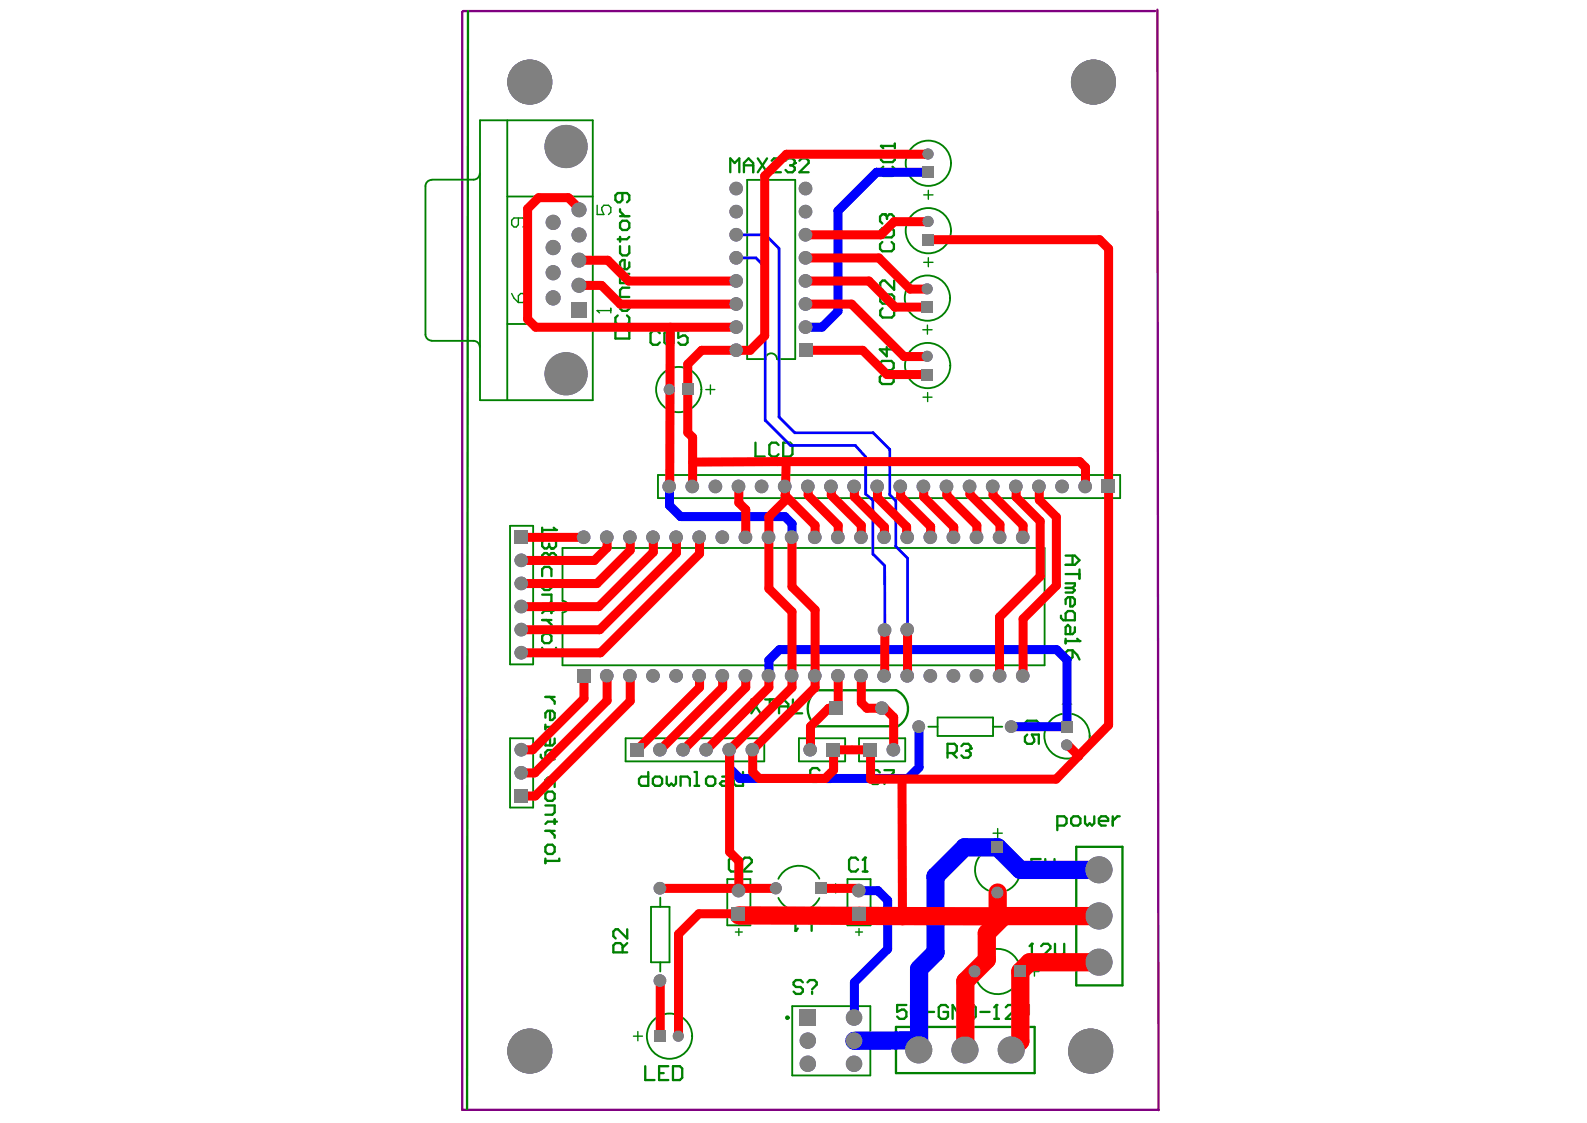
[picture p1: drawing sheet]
<svg xmlns="http://www.w3.org/2000/svg" width="840mm" height="594mm" viewBox="0 0 840 594" stroke-linecap="round" stroke-linejoin="round" font-family="sans-serif">
<g fill="#808080">
<circle cx="280" cy="556" r="12"/>
<circle cx="280" cy="43" r="12"/>
<circle cx="577" cy="556" r="12"/>
<circle cx="579" cy="43" r="12"/>
</g>
<path d="M612 5l1 582h-368v-581h366" fill="none" stroke="#800080" stroke-width="1.2"/>
<g fill="none" stroke="#008000" stroke-width=".98">
<path d="M254 64h60v148h-60zM268 64v148M228 95a3 3 0 0 0-3 3v79a3 3 0 0 0 3 3M254 92a3 3 0 0 1-3 3h-23M395 95h26v95h-10a3 3 0 0 0-3-3 3 3 0 0 0-3 3h-10zM268 104h46M268 171h46M228 180h23a3 3 0 0 1 3 4M348 251h245v13h-245zM270 278h12v73h-12zM298 290h255v62h-255v-28a3 3 0 0 0 3-3 3 3 0 0 0-3-3zM496 380h29v9h-29z"/>
<path d="M270 391h12v36h-12zM331 391h73v12h-73zM423 391h24v12h-24zM454 391h25v12h-25zM491 384h5M525 384h5M523 449a12 12 0 0 0-7 11 12 12 0 0 0 7 11M533 449a12 12 0 0 1 7 11 12 12 0 0 1-7 11M344 480h10v29h-10zM349 475v5M385 465h12v25h-12zM412 475a12 12 0 0 0 11 7 12 12 0 0 0 10-7"/>
<path d="M433 465a12 12 0 0 0-10-7 12 12 0 0 0-11 7M448 465h13v25h-13zM349 509v5M517 519a12 12 0 0 0 11 7 12 12 0 0 0 11-7M539 509a12 12 0 0 0-11-7 12 12 0 0 0-11 7M419 532h41v37h-41z"/>
<circle cx="491" cy="86" r="12"/>
<circle cx="491" cy="122" r="12"/>
<circle cx="491" cy="158" r="12"/>
<circle cx="491" cy="193" r="12"/>
<circle cx="359" cy="206" r="12"/>
<circle cx="565" cy="389" r="12"/>
<circle cx="354" cy="548" r="12"/>
</g>
<g fill="none" stroke="#008000" stroke-width="1.2">
<path d="M248 6l-1 581M424 84h3l1 1v1l-5 5h5M327 107l-1-1v-3l1-1h5l1 1v3l-1 1M329 102v4l-1 1M328 134l1 1h3l1-1M328 125v2M328 120l1 2h3l1-2M330 138h-1l-1 1M333 125l-1 2h-5M328 150h5M333 152h-4l-1 1M400 242h5"/>
<path d="M288 285l-1 1M293 285l1 1M294 280h-7v2M287 311v-3l1-1h3l1 1v3M292 318l-1 1h-4M288 323h5M288 335h3M292 322v1M292 330v2M561 326v1l2 1M287 343v2M294 343v1h-7"/>
<path d="M564 345v3l1 1h1l1-1v-4l3 2 1 3M432 365h42M432 365a12 12 0 0 0 0 19h43M474 365a11 11 0 0 1 6 10 11 11 0 0 1-5 9M286 399v1l1 2M293 393l-1 1h-3M293 397h-3l-1 1M289 413l1-2h2l1 2M360 411h4M389 411h4M393 408v8h-4M559 432v7"/>
<path d="M289 451l1 1h2l1-1M289 454v3M296 454v1h-7M569 448h25v73h-25zM420 485h2M421 485v7M425 485h4v7M544 532v5l-2 2-3-2M474 543h73v25h-73z"/>
<circle cx="417" cy="538" r=".6"/>
</g>
<g fill="none" stroke="#008000" stroke-width=".73">
<path d="M274 115v4l-1 1h-1l-1-1v-2l1-2h5l1 2v2l-1 1M489 103h5M491 101v4M489 139h5M491 136v5M271 155l1 3 2 2M274 156l1-1h2l1 1v3l-1 1h-3zM488 174h5M491 172v5M373 206h5M376 204v5M488 210h5"/>
<path d="M491 208v4M562 373h5M565 370v5M449 397h4M451 395v3M528 438v5M525 441h5M440 470h5M442 468v4M389 493h4M391 491v4M453 493h3"/>
<path d="M454 491v4M545 514h5M547 511v5M335 548h5M337 546v5"/>
</g>
<path d="M390 136h10l5 5v81l13 14h35l5 6v19l4 4v28l6 6v34M390 124h15l7 7v90l8 8h42l9 9v24l3 3v24l6 6v38" fill="none" stroke="#00f" stroke-width="1.5"/>
<path d="M582 460h-42l-12-12h-18l-15 16v40l-9 9v42M486 550l-34 1" fill="none" stroke="#00f" stroke-width="9.7"/>
<path d="M491 91h-27l-21 21v53l-8 8h-9M354 257v10l6 6h55l4 4v7M407 358v-9l5-5h147l6 5v36l-30-1M486 384v22l-6 6h-89l-5-6v-9M454 471h10l6 5v26l-18 18v18" fill="none" stroke="#00f" stroke-width="4.8"/>
<g fill="#808080">
<path d="M272 281h7v7h-7z"/>
<path d="M423 534h9v9h-9z"/>
<path d="M346 545h6v6h-6z"/>
<path d="M525 445h6v6h-6z"/>
<path d="M537 511h6v6h-6z"/>
<path d="M561 382h6v5h-6z"/>
<path d="M333 393h8v7h-8z"/>
<path d="M387 480h7v7h-7z"/>
<path d="M305 354h7v7h-7z"/>
<path d="M432 467h5v6h-5z"/>
<path d="M437 393h7v7h-7z"/>
<path d="M451 480h7v7h-7z"/>
<path d="M457 393h7v7h-7z"/>
<path d="M438 371h8v7h-8z"/>
<path d="M488 124h6v6h-6z"/>
<path d="M488 88h6v6h-6z"/>
<path d="M361 203h6v6h-6z"/>
<path d="M302 160h8v8h-8z"/>
<path d="M423 182h7v7h-7z"/>
<path d="M488 195h5v6h-5z"/>
<path d="M487 160h6v5h-6z"/>
<path d="M583 254h7v7h-7z"/>
<circle cx="280" cy="556" r="12"/>
<circle cx="280" cy="43" r="12"/>
<circle cx="577" cy="556" r="12"/>
<circle cx="579" cy="43" r="12"/>
<circle cx="299" cy="198" r="11"/>
<circle cx="299" cy="78" r="11"/>
<circle cx="293" cy="158" r="4"/>
<circle cx="293" cy="144" r="4"/>
<circle cx="293" cy="131" r="4"/>
<circle cx="293" cy="118" r="4"/>
<circle cx="276" cy="333" r="4"/>
<circle cx="276" cy="409" r="4"/>
<circle cx="276" cy="397" r="4"/>
<circle cx="276" cy="345" r="4"/>
<circle cx="276" cy="296" r="4"/>
<circle cx="276" cy="321" r="4"/>
<circle cx="276" cy="309" r="4"/>
<circle cx="468" cy="333" r="4"/>
<circle cx="480" cy="333" r="4"/>
<circle cx="452" cy="538" r="4"/>
<circle cx="492" cy="358" r="4"/>
<circle cx="427" cy="551" r="4"/>
<circle cx="359" cy="548" r="3"/>
<circle cx="427" cy="563" r="4"/>
<circle cx="452" cy="563" r="4"/>
<circle cx="452" cy="551" r="4"/>
<circle cx="486" cy="555" r="7"/>
<circle cx="511" cy="555" r="7"/>
<circle cx="535" cy="555" r="7"/>
<circle cx="516" cy="514" r="3"/>
<circle cx="528" cy="472" r="3"/>
<circle cx="504" cy="358" r="4"/>
<circle cx="517" cy="358" r="4"/>
<circle cx="535" cy="384" r="3"/>
<circle cx="529" cy="358" r="4"/>
<circle cx="581" cy="509" r="7"/>
<circle cx="581" cy="485" r="7"/>
<circle cx="564" cy="394" r="3"/>
<circle cx="541" cy="358" r="4"/>
<circle cx="581" cy="460" r="7"/>
<circle cx="349" cy="519" r="3"/>
<circle cx="349" cy="470" r="3"/>
<circle cx="349" cy="397" r="4"/>
<circle cx="391" cy="471" r="4"/>
<circle cx="361" cy="397" r="4"/>
<circle cx="374" cy="397" r="4"/>
<circle cx="386" cy="397" r="4"/>
<circle cx="321" cy="358" r="4"/>
<circle cx="333" cy="358" r="4"/>
<circle cx="345" cy="358" r="4"/>
<circle cx="358" cy="358" r="4"/>
<circle cx="398" cy="397" r="4"/>
<circle cx="370" cy="358" r="4"/>
<circle cx="382" cy="358" r="4"/>
<circle cx="394" cy="358" r="4"/>
<circle cx="410" cy="470" r="3"/>
<circle cx="429" cy="397" r="4"/>
<circle cx="454" cy="471" r="4"/>
<circle cx="473" cy="397" r="4"/>
<circle cx="486" cy="384" r="3"/>
<circle cx="407" cy="358" r="4"/>
<circle cx="419" cy="358" r="4"/>
<circle cx="431" cy="358" r="4"/>
<circle cx="443" cy="358" r="4"/>
<circle cx="467" cy="375" r="4"/>
<circle cx="456" cy="358" r="4"/>
<circle cx="468" cy="358" r="4"/>
<circle cx="480" cy="358" r="4"/>
<circle cx="306" cy="124" r="4"/>
<circle cx="389" cy="124" r="4"/>
<circle cx="426" cy="124" r="4"/>
<circle cx="491" cy="81" r="3"/>
<circle cx="492" cy="284" r="4"/>
<circle cx="491" cy="117" r="3"/>
<circle cx="309" cy="284" r="4"/>
<circle cx="321" cy="284" r="4"/>
<circle cx="333" cy="284" r="4"/>
<circle cx="345" cy="284" r="4"/>
<circle cx="354" cy="257" r="4"/>
<circle cx="358" cy="284" r="4"/>
<circle cx="370" cy="284" r="4"/>
<circle cx="382" cy="284" r="4"/>
<circle cx="366" cy="257" r="4"/>
<circle cx="394" cy="284" r="4"/>
<circle cx="378" cy="257" r="4"/>
<circle cx="354" cy="206" r="3"/>
<circle cx="389" cy="185" r="4"/>
<circle cx="306" cy="151" r="4"/>
<circle cx="306" cy="138" r="4"/>
<circle cx="389" cy="173" r="4"/>
<circle cx="391" cy="257" r="4"/>
<circle cx="403" cy="257" r="4"/>
<circle cx="389" cy="161" r="4"/>
<circle cx="389" cy="149" r="4"/>
<circle cx="389" cy="136" r="4"/>
<circle cx="407" cy="284" r="4"/>
<circle cx="419" cy="284" r="4"/>
<circle cx="415" cy="257" r="4"/>
<circle cx="431" cy="284" r="4"/>
<circle cx="427" cy="257" r="4"/>
<circle cx="443" cy="284" r="4"/>
<circle cx="456" cy="284" r="4"/>
<circle cx="468" cy="284" r="4"/>
<circle cx="440" cy="257" r="4"/>
<circle cx="480" cy="284" r="4"/>
<circle cx="452" cy="257" r="4"/>
<circle cx="464" cy="257" r="4"/>
<circle cx="426" cy="173" r="4"/>
<circle cx="426" cy="161" r="4"/>
<circle cx="426" cy="149" r="4"/>
<circle cx="426" cy="136" r="4"/>
<circle cx="476" cy="257" r="4"/>
<circle cx="489" cy="257" r="4"/>
<circle cx="491" cy="188" r="2.9"/>
<circle cx="491" cy="153" r="3"/>
<circle cx="504" cy="284" r="4"/>
<circle cx="517" cy="284" r="4"/>
<circle cx="529" cy="284" r="4"/>
<circle cx="501" cy="257" r="4"/>
<circle cx="513" cy="257" r="4"/>
<circle cx="525" cy="257" r="4"/>
<circle cx="537" cy="257" r="4"/>
<circle cx="541" cy="284" r="4"/>
<circle cx="550" cy="257" r="4"/>
<circle cx="562" cy="257" r="4"/>
<circle cx="574" cy="257" r="4"/>
<circle cx="306" cy="111" r="4"/>
<circle cx="389" cy="100" r="4"/>
<circle cx="389" cy="112" r="4"/>
<circle cx="426" cy="112" r="4"/>
<circle cx="426" cy="100" r="4"/>
</g>
<g fill="none" stroke="#f00" stroke-width="4.8">
<path d="M301 105h-16l-6 5v59l4 4h107M587 132v252l-28 28h-98M276 284h33M276 296h38M358 293l-41 40h-41M370 293l-52 52h-42M276 309h40M276 321h41M419 324v40l-33 33v54M431 323v41l-33 33v11l4 4h35M468 333v24M480 333v25"/>
<path d="M529 326v30M541 327v31M309 358v12l-27 27h-6M321 358v13l-38 38h-7M333 358v13l-50 50M370 358v6l-33 33M382 358v6l-33 33M395 358v6l-33 33M407 364l-33 33M429 384v13M441 397v10M565 394l6 6"/>
<path d="M391 456v15M349 470h41l1 1M411 470h-19l-1 1M391 483h-21l-11 11v54M349 519v29"/>
</g>
<path d="M528 472v15M391 484l137 1M529 485h1M582 485h-51l-9 9v14l-11 11v36M582 509h-37l-5 5v37l-5 4" fill="none" stroke="#f00" stroke-width="9.7"/>
<g fill="#f00">
<circle cx="477" cy="485" r="5"/>
<circle cx="477" cy="485" r="2.4"/>
</g>
<g fill="none" stroke="#f00" stroke-width="4.8">
<path d="M491 82h-75l-11 11v85l-8 7h-26l-7 8v36l2 2v26M301 105l6 5M473 117h18M307 138h15M426 136h39l16 17h10M426 124h40M491 127h91l5 5M307 151h11l10 10h62M333 149h57M426 149h34l14 13h17M355 173l-1 84M426 161h25l27 28h13"/>
<path d="M426 185h30l13 13h22M366 244h205l3 3v10M391 257v9l4 4v14M416 244l-1 21-8 8v38l12 13M428 257v5l15 16v6M440 257v5l16 16v6M452 257v6l16 16v5M464 257v6l16 16v4M476 257v6l16 16v5M489 257v6l16 16v5M501 257v5l16 16v6M513 257v5l16 15v7"/>
<path d="M525 257v5l16 16v6M538 257v6l12 13v29l-21 21M550 257v7l9 10v36l-18 17M415 262l16 16v6M321 284v6l-7 6M333 284v7l-17 18M346 284v8l-29 29M358 284v9M370 284v9M419 284v26l12 13M407 358v6M443 358v15l-1 2h-4l-9 9"/>
<path d="M456 358v14l3 3h9l5 4v18M468 357v1M441 397h20v15M477 412v73M435 470h18"/>
</g>
<g fill="#808080">
<path d="M272 281h7v7h-7z"/>
<path d="M423 534h9v9h-9z"/>
<path d="M346 545h6v6h-6z"/>
<path d="M525 445h6v6h-6z"/>
<path d="M537 511h6v6h-6z"/>
<path d="M561 382h6v5h-6z"/>
<path d="M333 393h8v7h-8z"/>
<path d="M387 480h7v7h-7z"/>
<path d="M305 354h7v7h-7z"/>
<path d="M432 467h5v6h-5z"/>
<path d="M437 393h7v7h-7z"/>
<path d="M451 480h7v7h-7z"/>
<path d="M457 393h7v7h-7z"/>
<path d="M438 371h8v7h-8z"/>
<path d="M488 124h6v6h-6z"/>
<path d="M488 88h6v6h-6z"/>
<path d="M361 203h6v6h-6z"/>
<path d="M302 160h8v8h-8z"/>
<path d="M423 182h7v7h-7z"/>
<path d="M488 195h5v6h-5z"/>
<path d="M487 160h6v5h-6z"/>
<path d="M583 254h7v7h-7z"/>
<circle cx="280" cy="556" r="12"/>
<circle cx="280" cy="43" r="12"/>
<circle cx="577" cy="556" r="12"/>
<circle cx="579" cy="43" r="12"/>
<circle cx="299" cy="198" r="11"/>
<circle cx="299" cy="78" r="11"/>
<circle cx="293" cy="158" r="4"/>
<circle cx="293" cy="144" r="4"/>
<circle cx="293" cy="131" r="4"/>
<circle cx="293" cy="118" r="4"/>
<circle cx="276" cy="333" r="4"/>
<circle cx="276" cy="409" r="4"/>
<circle cx="276" cy="397" r="4"/>
<circle cx="276" cy="345" r="4"/>
<circle cx="276" cy="296" r="4"/>
<circle cx="276" cy="321" r="4"/>
<circle cx="276" cy="309" r="4"/>
<circle cx="468" cy="333" r="4"/>
<circle cx="480" cy="333" r="4"/>
<circle cx="452" cy="538" r="4"/>
<circle cx="492" cy="358" r="4"/>
<circle cx="427" cy="551" r="4"/>
<circle cx="359" cy="548" r="3"/>
<circle cx="427" cy="563" r="4"/>
<circle cx="452" cy="563" r="4"/>
<circle cx="452" cy="551" r="4"/>
<circle cx="486" cy="555" r="7"/>
<circle cx="511" cy="555" r="7"/>
<circle cx="535" cy="555" r="7"/>
<circle cx="516" cy="514" r="3"/>
<circle cx="528" cy="472" r="3"/>
<circle cx="504" cy="358" r="4"/>
<circle cx="517" cy="358" r="4"/>
<circle cx="535" cy="384" r="3"/>
<circle cx="529" cy="358" r="4"/>
<circle cx="581" cy="509" r="7"/>
<circle cx="581" cy="485" r="7"/>
<circle cx="564" cy="394" r="3"/>
<circle cx="541" cy="358" r="4"/>
<circle cx="581" cy="460" r="7"/>
<circle cx="349" cy="519" r="3"/>
<circle cx="349" cy="470" r="3"/>
<circle cx="349" cy="397" r="4"/>
<circle cx="391" cy="471" r="4"/>
<circle cx="361" cy="397" r="4"/>
<circle cx="374" cy="397" r="4"/>
<circle cx="386" cy="397" r="4"/>
<circle cx="321" cy="358" r="4"/>
<circle cx="333" cy="358" r="4"/>
<circle cx="345" cy="358" r="4"/>
<circle cx="358" cy="358" r="4"/>
<circle cx="398" cy="397" r="4"/>
<circle cx="370" cy="358" r="4"/>
<circle cx="382" cy="358" r="4"/>
<circle cx="394" cy="358" r="4"/>
<circle cx="410" cy="470" r="3"/>
<circle cx="429" cy="397" r="4"/>
<circle cx="454" cy="471" r="4"/>
<circle cx="473" cy="397" r="4"/>
<circle cx="486" cy="384" r="3"/>
<circle cx="407" cy="358" r="4"/>
<circle cx="419" cy="358" r="4"/>
<circle cx="431" cy="358" r="4"/>
<circle cx="443" cy="358" r="4"/>
<circle cx="467" cy="375" r="4"/>
<circle cx="456" cy="358" r="4"/>
<circle cx="468" cy="358" r="4"/>
<circle cx="480" cy="358" r="4"/>
<circle cx="306" cy="124" r="4"/>
<circle cx="389" cy="124" r="4"/>
<circle cx="426" cy="124" r="4"/>
<circle cx="491" cy="81" r="3"/>
<circle cx="492" cy="284" r="4"/>
<circle cx="491" cy="117" r="3"/>
<circle cx="309" cy="284" r="4"/>
<circle cx="321" cy="284" r="4"/>
<circle cx="333" cy="284" r="4"/>
<circle cx="345" cy="284" r="4"/>
<circle cx="354" cy="257" r="4"/>
<circle cx="358" cy="284" r="4"/>
<circle cx="370" cy="284" r="4"/>
<circle cx="382" cy="284" r="4"/>
<circle cx="366" cy="257" r="4"/>
<circle cx="394" cy="284" r="4"/>
<circle cx="378" cy="257" r="4"/>
<circle cx="354" cy="206" r="3"/>
<circle cx="389" cy="185" r="4"/>
<circle cx="306" cy="151" r="4"/>
<circle cx="306" cy="138" r="4"/>
<circle cx="389" cy="173" r="4"/>
<circle cx="391" cy="257" r="4"/>
<circle cx="403" cy="257" r="4"/>
<circle cx="389" cy="161" r="4"/>
<circle cx="389" cy="149" r="4"/>
<circle cx="389" cy="136" r="4"/>
<circle cx="407" cy="284" r="4"/>
<circle cx="419" cy="284" r="4"/>
<circle cx="415" cy="257" r="4"/>
<circle cx="431" cy="284" r="4"/>
<circle cx="427" cy="257" r="4"/>
<circle cx="443" cy="284" r="4"/>
<circle cx="456" cy="284" r="4"/>
<circle cx="468" cy="284" r="4"/>
<circle cx="440" cy="257" r="4"/>
<circle cx="480" cy="284" r="4"/>
<circle cx="452" cy="257" r="4"/>
<circle cx="464" cy="257" r="4"/>
<circle cx="426" cy="173" r="4"/>
<circle cx="426" cy="161" r="4"/>
<circle cx="426" cy="149" r="4"/>
<circle cx="426" cy="136" r="4"/>
<circle cx="476" cy="257" r="4"/>
<circle cx="489" cy="257" r="4"/>
<circle cx="491" cy="188" r="2.9"/>
<circle cx="491" cy="153" r="3"/>
<circle cx="504" cy="284" r="4"/>
<circle cx="517" cy="284" r="4"/>
<circle cx="529" cy="284" r="4"/>
<circle cx="501" cy="257" r="4"/>
<circle cx="513" cy="257" r="4"/>
<circle cx="525" cy="257" r="4"/>
<circle cx="537" cy="257" r="4"/>
<circle cx="541" cy="284" r="4"/>
<circle cx="550" cy="257" r="4"/>
<circle cx="562" cy="257" r="4"/>
<circle cx="574" cy="257" r="4"/>
<circle cx="306" cy="111" r="4"/>
<circle cx="389" cy="100" r="4"/>
<circle cx="389" cy="112" r="4"/>
<circle cx="426" cy="112" r="4"/>
<circle cx="426" cy="100" r="4"/>
</g>
<g font-size="10.2" fill="#008000">
<text x="386" y="88">MAX232</text>
<text x="470" y="93" transform="rotate(-90 470 93)">C01</text>
<text x="470" y="168" transform="rotate(-90 470 168)">C02</text>
<text x="344" y="180">C05</text>
<text x="470" y="204" transform="rotate(-90 470 204)">C04</text>
<text x="400" y="239">LCD</text>
<text x="290" y="279" transform="rotate(90 290 279)">138control</text>
<text x="567" y="294" transform="rotate(90 567 294)">ATmega16</text>
<text x="292" y="369" transform="rotate(90 292 369)">relay control</text>
<text x="398" y="375">XTAL</text>
<text x="545" y="382" transform="rotate(90 545 382)">C5</text>
<text x="501" y="398">R3</text>
<text x="338" y="413">download</text>
<text x="461" y="412">C7</text>
<text x="560" y="434">power</text>
<text x="449" y="458">C1</text>
<text x="546" y="459">5V</text>
<text x="429" y="489" transform="rotate(-180 429 489)">L1</text>
<text x="328" y="504" transform="rotate(-90 328 504)">R2</text>
<text x="545" y="504">12V</text>
<text x="420" y="523">S?</text>
<text x="474" y="537">5V0GND012V</text>
<text x="341" y="569">LED</text>
</g>
<g font-size="10.2" fill="#f00">
<text x="470" y="133" transform="rotate(-90 470 133)">C03</text>
<text x="330" y="179" transform="rotate(-90 330 179)">DConnector9</text>
<text x="429" y="411">C6</text>
<text x="386" y="458">C2</text>
</g>
<text font-size="5.3" fill="#f00" x="286" y="112">P0DConnector905</text>
<g font-size="5.3" fill="#008000">
<text x="286" y="165">P0DConnector901</text>
<text x="257" y="298">P0138control02</text>
<text x="529" y="386">P0R301</text>
</g>
<text font-size="5.3" fill="#808080" x="252" y="422">P0relay control01</text>
</svg>
